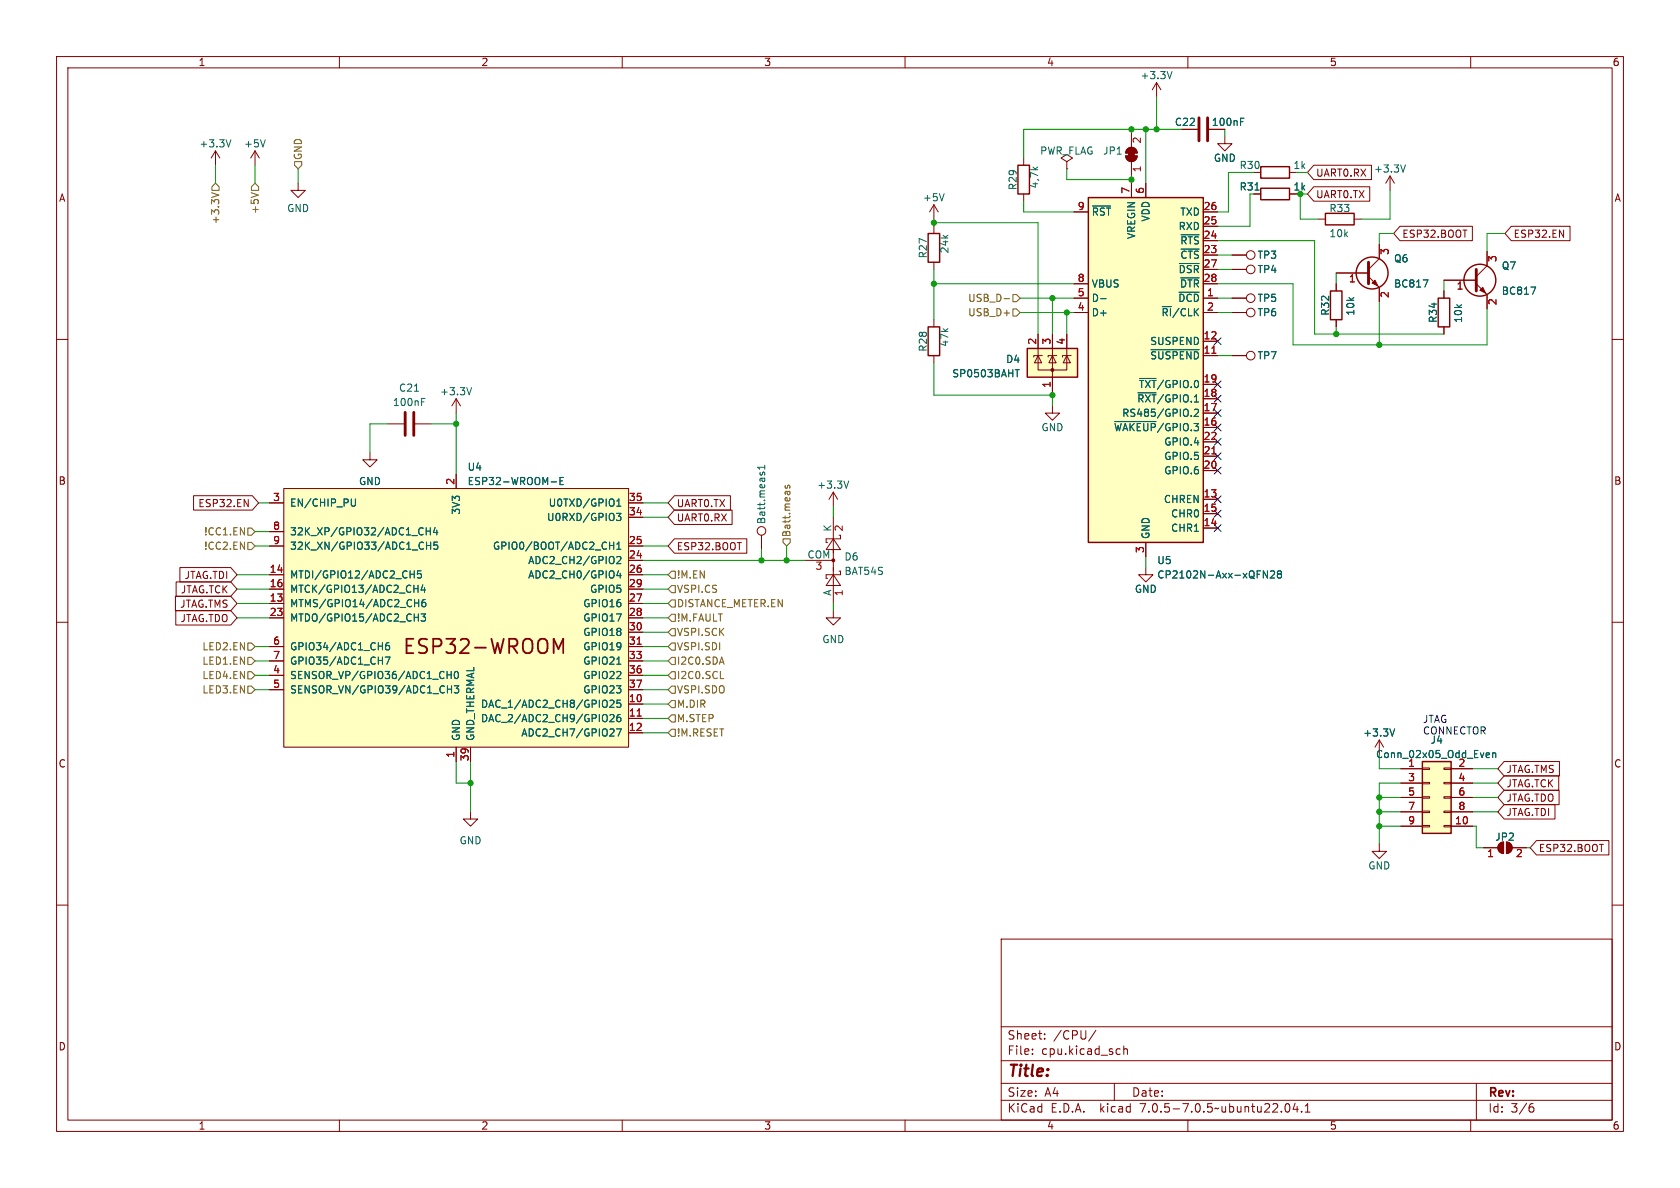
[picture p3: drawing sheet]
<svg xmlns="http://www.w3.org/2000/svg" width="297mm" height="210mm" viewBox="0 0 297 210" stroke-linecap="round" stroke-linejoin="round" font-family="sans-serif">
<g fill="none" stroke="#840000" stroke-width=".18">
<path d="M10 10h277v190h-277zM12 12h273v186h-273zM60 10v2M110 10v2M160 10v2M204.5 14.6l-.8 1.3M204.5 14.6v2.5M204.5 14.6l.7 1.3M210 10v2M260 10v2M38.1 26.7l-.8 1.2M38.1 26.7v2.5"/>
<path d="M38.1 26.7l.8 1.2M45.1 26.7l-.8 1.2M45.1 26.7v2.5M45.1 26.7l.7 1.2M52.7 32.4v1.3h1.3l-1.3 1.2-1.3-1.2h1.3M165.1 36.2v2.5M165.1 36.2l-.8 1.3M165.1 36.2l.8 1.3M181 27.9v1.3M181 34.3v1.3M188.6 28.6l1-.7-1-.6-1 .6 1 .7v1.2M188.6 29.8h.1"/>
<path d="M189.9 37.5h2.5M199 27.6h2a1.02 1.02 0 0 1-1 1 1.02 1.02 0 0 1-1-1zM199.3 26.3a1.02 1.02 0 0 1 1.1-.2 1.02 1.02 0 0 1 .6 1h-2zM200 23.5v2.5M200 28.6v2.5M200 32.4v2.5M202.6 32.4v2.5M208.9 22.9h2.8M212.7 37.5h2.6M216.5 24.1v1.3h1.3l-1.3 1.3-1.2-1.3h1.2M221.6 30.5h1.3M221.6 34.3h1.3"/>
<path d="M228 30.5h1.2M228 34.3h1.2M232.3 29.2h10.2v2.6h-10.2l-1.2-1.3zM232.3 33h9.9v2.6h-9.9l-1.2-1.3zM233 38.7h1.3M239.4 38.7h1.3M245.7 31.1l-.7 1.3M245.7 31.1v2.6M245.7 31.1l.8 1.3M10 60h2M165.1 40v1.3M165.1 46.4v1.2"/>
<path d="M165.1 56.5v1.3M183.5 59.1v3.8M186.1 59.1v10.1M188.6 59.1v3.8M189.9 52.7h2.5M189.9 55.2h2.5M189.9 50.2h2.5M212.7 52.7h2.6M212.7 55.2h2.6M212.7 45.1h2.6M212.7 42.5h2.6M212.7 40h2.6"/>
<path d="M212.7 47.6h2.6M212.7 50.2h2.6M217.8 52.7h2.5M217.8 55.2h2.5M217.8 45.1h2.5M217.8 47.6h2.5M236.2 48.3h5.7M236.2 50.2v1.2M236.2 56.5v1.3M241.9 48.9l1.9 1.9v2.5M243.8 43.2v2.5l-1.9 1.9M247.5 40h12.8v2.5h-12.8l-1.1-1.2z"/>
<path d="M255.3 51.4v1.3M255.3 57.8v1.3M255.3 49.5h5.7M261 50.2l1.9 1.9v2.5M262.9 44.5v2.5l-1.9 1.9M267.2 40h10.4v2.5h-10.4l-1.1-1.2zM285 60h2M68.6 74.9h2.8M73.4 74.9h2.8M80.6 70.5v2.5M80.6 70.5l-.7 1.3M80.6 70.5l.8 1.3"/>
<path d="M165.1 62.9v1.2M183.5 62.9v2.5h5.1v-2.5M183.5 62.9l.6 1.2h-1.2zM184.3 62.9h-1.5v.2M186.1 62.9l.6 1.2h-1.3zM186.1 71.8v1.2h1.2l-1.2 1.3-1.3-1.3h1.3M186.8 62.9h-1.5v.2M188.6 62.9l.6 1.2h-1.2zM189.4 62.9h-1.6v.2M212.7 62.9h2.6M212.7 60.3h2.6M212.7 75.6h2.6"/>
<path d="M212.7 73h2.6M212.7 70.5h2.6M212.7 67.9h2.6M212.7 78.1h2.6M217.8 62.9h2.5M34.2 87.6h10.4l1.1 1.3-1.1 1.3h-10.4zM47.6 96.5h2.6M47.6 88.9h2.6M47.6 94h2.6M50.2 86.4h60.9v45.7h-60.9zM65.4 80v1.3h1.3l-1.3 1.3-1.3-1.3h1.3M80.6 83.8v2.6"/>
<path d="M111.1 99.1h2.6M111.1 96.5h2.6M111.1 88.9h2.6M111.1 91.4h2.6M119.2 87.6h9.9v2.6h-9.9l-1.1-1.3zM119.2 95.2h12.8v2.6h-12.8l-1.1-1.3zM119.2 90.2h10.2v2.5h-10.2l-1.1-1.3zM134.6 94.6v2.6M142.2 99.1h5.1M147.3 95.3l1.3 1.9h-2.6zM147.3 87v2.5M147.3 91.4v15.3"/>
<path d="M147.3 87l-.7 1.3M147.3 87l.8 1.3M148.3 94.6h.3v.7h-2.6v.6h.3M202.6 95.9v2.5M212.7 88.3h2.6M212.7 93.3h2.6M212.7 90.8h2.6M212.7 83.2h2.6M212.7 80.6h2.6M10 110h2M31 105.4h9.8l1.1 1.3-1.1 1.3h-9.8zM31.1 107.9h9.7l1.1 1.3-1.1 1.3h-9.7z"/>
<path d="M31.1 102.9h9.7l1.1 1.2-1.1 1.3h-9.7zM31.8 100.3h9l1.1 1.3-1.1 1.3h-9zM47.6 101.6h2.6M47.6 106.7h2.6M47.6 104.1h2.6M47.6 109.2h2.6M47.6 114.3h2.6M47.6 116.8h2.6M47.6 119.4h2.6M111.1 101.6h2.6M111.1 106.7h2.6M111.1 104.1h2.6"/>
<path d="M111.1 109.2h2.6M111.1 111.8h2.6M111.1 114.3h2.6M111.1 116.8h2.6M111.1 119.4h2.6M147.3 101.6l1.3 1.9h-2.6zM147.3 108v1.2h1.3l-1.3 1.3-1.3-1.3h1.3M148.3 101h.3v.6h-2.6v.6h.3M202.6 100.3v1.3h1.2l-1.2 1.3-1.3-1.3h1.3M285 110h2M47.6 121.9h2.6M80.6 132.1v2.5"/>
<path d="M83.2 132.1v2.5M111.1 124.5h2.6M111.1 127h2.6M111.1 129.5h2.6M111.1 121.9h2.6M243.8 130.8v2.6M243.8 130.8l-.7 1.3M243.8 130.8l.8 1.3M247.6 135.9h3.9M247.6 138.4h3.9M251.5 138.3h1.2v.3h-1.2zM251.5 135.8h1.2v.2h-1.2z"/>
<path d="M255.3 138.3h1.2v.3h-1.2zM255.3 135.8h1.2v.2h-1.2zM256.5 135.9h3.8M256.5 138.4h3.8M265.9 137.2h9.7v2.5h-9.7l-1.1-1.3zM265.9 139.7h9.7v2.5h-9.7l-1.1-1.2zM265.9 134.6h9.8v2.6h-9.8l-1.1-1.3zM10 160h2M83.2 143.5v1.3h1.3l-1.3 1.3-1.3-1.3h1.3M243.8 149.2v1.3h1.3l-1.3 1.3-1.2-1.3h1.2M247.6 146.1h3.9M247.6 141h3.9"/>
<path d="M247.6 143.5h3.9M251.5 145.9h1.2v.3h-1.2zM251.5 143.4h1.2v.2h-1.2zM251.5 140.8h1.2v.3h-1.2zM255.3 145.9h1.2v.3h-1.2zM255.3 143.4h1.2v.2h-1.2zM255.3 140.8h1.2v.3h-1.2zM256.5 146.1h3.8M256.5 141h3.8M256.5 143.5h3.8M262.3 149.9h2.5M265.1 149.1l.7-.3v2.1a1.02 1.02 0 0 1-.9-.7 1.02 1.02 0 0 1 .2-1.1z"/>
<path d="M265.9 142.2h9v2.6h-9l-1.1-1.3zM266.3 148.8a1.02 1.02 0 0 1 1 1.1 1.02 1.02 0 0 1-1 1zM267.3 149.9h2.6M271.6 148.6h12.8v2.5h-12.8l-1.1-1.2zM285 160h2M177 166h108v32h-108zM60 198v2M110 198v2M160 198v2M177 194.5h108M177 191.5h108M177 187.5h108"/>
<path d="M177 181.5h108M182.5 186.3v.1M182.5 185.5v.1M184.7 183.6v.1M184.7 182.8v.1M193.7 182.1l-1.2 2M197 191.5v3M197.6 185.4l.4 .1M198 186.3l-.4 .1M198.7 185.5l.2-.1 .3 .1 .1 .9M198.7 184.9v1.5M210 198v2"/>
<path d="M226.5 196.5v.1M227.3 195.2l.2-.1a.81 .81 0 0 1 .6 .6 .81 .81 0 0 1-.3 .8l-.1 .1a.81 .81 0 0 1-.4-1.4zM229 195l-.4 1.1h.9M229.3 195.6v1M230.1 196.5v.1M230.7 196.6h.9M230.7 195.5l.5-.4v1.5M260 198v2M261 191.5v6.5M270.5 195.7h.4l.3 .3-.2 .5h-.5M271 195.1l-.5 .1"/>
<circle cx="221.1" cy="55.2" r=".76"/>
<circle cx="221.1" cy="47.6" r=".76"/>
<circle cx="221.1" cy="52.7" r=".76"/>
<circle cx="221.1" cy="45.1" r=".76"/>
<circle cx="221.1" cy="62.9" r=".76"/>
<circle cx="134.6" cy="93.9" r=".76"/>
</g>
<g fill="none" stroke="#840000" stroke-width=".25">
<path d="M180 29.2h2v5.1h-2zM192.4 34.9h20.3v61h-20.3zM222.9 29.5h5.1v2h-5.1zM222.9 33.3h5.1v2h-5.1zM234.3 37.7h5.1v2.1h-5.1zM164.1 41.3h2v5.1h-2zM164.1 57.8h2v5.1h-2zM235.2 51.4h2v5.1h-2zM254.3 52.7h2v5.1h-2zM181.6 61.6h8.9v5.1h-8.9zM251.5 134.6h5v12.7h-5z"/>
<circle cx="242.6" cy="48.3" r="2.82"/>
<circle cx="261.6" cy="49.5" r="2.82"/>
</g>
<path d="M212 20.8v4.1M213.5 20.8v4.1M241.9 46.4v3.8M261 47.6v3.8M71.6 72.9v4.1M73.2 72.9v4.1" fill="none" stroke="#840000" stroke-width=".51"/>
<g fill="none" stroke="#006464" stroke-width=".18">
<path d="M207.2 12.6l-.4 1.3M40.8 24.7l-.4 1.3M46.9 24.7l-.4 1.3M166.9 34.2l-.4 1.3M193.1 36.4h3.2M219.3 20.9h.6M248.5 29.2l-.5 1.2M194.6 52.8h1M208.4 51.7h3.6M208.5 46.6h3.5M208.7 49.1h3.3M208.8 44h3.2"/>
<path d="M208.8 41.5h3.2M251.6 49.5h.8l-.5 1.2M270.6 50.7h.9l-.6 1.3M74.5 70.4h.6M83.4 68.5l-.5 1.3M179.5 65.3h.7M197.1 74.5h7.3M201.2 69.4h3.2M201.5 66.9h2.9M203.5 61.8h8.5M211.1 72.5l.5-.2 .3 .4-.8 .9h.8M62.8 88.2v1.2l-.2 .1-.4-.1"/>
<path d="M75.4 93.3v1.3M75.4 93.9h.7M75.4 96.4h.7M75.4 95.8v1.3M76.1 93.3v1.3M76.1 95.8v1.3M76.9 93.2l-.3 .9h.8M77.2 93.7v.9M77.3 95.8h-.6v.6l.2-.1 .4 .1 .1 .2-.1 .4-.1 .1-.5-.1M97.4 85.2h1M99 85h.4M99.6 84.4h-.6v1.3h.6"/>
<path d="M107.8 96.4h.7M108.5 95.8v1.3M109 90.7h.8l-.5 .5 .4 .2v.5l-.2 .1h-.5M109 98.5l.5-.1 .3 .3-.8 .9h.8M109 97.1h.8M109 88.6l.4-.4v1.3M109 96.2l.4-.4v1.3M109 89.5h.8M134.8 83.5h.3M135.2 82.2v.8M135.2 82.6h-1.3l.4 .4M150 85l-.4 1.3"/>
<path d="M68.1 116.1h.8l-.5 1.3M68.8 113.6l-.4 .1a.85 .85 0 0 0 0 1.2l.4-.1 .1-.5-.3-.2-.3 .1-.1 .1M72.5 101.5h.7M73.2 104.1h.7M73.2 100.9v1.3M73.2 109.1h.8M73.3 106.6h.7M73.9 103.4v1.3M74 108.5v1.3M74 106v1.3M74.4 100.9h-.6v.6l.2-.1 .4 .1 .1 .1-.1 .5-.1 .1-.5-.1M74.4 108.5h.8l-.4 .5 .4 .1v.6l-.2 .1-.6-.1"/>
<path d="M74.7 103.4l-.3 .9h.8M75 103.9v.8M75.2 106l-.4 .1a.86 .86 0 0 0 0 1.2l.4-.2 .1-.4-.3-.2h-.3l-.1 .2M79 119.3h.8M79.8 118.7v1.3M80.4 118.8l.2-.1a.68 .68 0 0 1 .5 .6 .68 .68 0 0 1-.5 .7l-.2-.2-.1-.3zM109 117.4h.8M109.3 100.8l-.3 1h.8M109.6 101.3v.9M223.3 100.9l.8 1.3v-1.3M224.6 101l.5-.1 .2 .4-.8 .9h.8M226.1 101.5l-.3-.3 .3-.3h.2l.2 .3-.2 .3"/>
<path d="M226.1 101.5l-.3 .2 .1 .4 .2 .1 .3-.1 .1-.2v-.2l-.2-.2M226.1 101.5h.2M79.1 121.8h.7M79.8 121.2v1.3M80.3 121.2h.8l-.4 .5 .3 .1v.6l-.1 .1-.6-.1M107.8 123.9l.5-.1 .3 .3-.8 .9h.8M107.8 126.4l.5-.1 .3 .4-.8 .9h.8M109 128.8h.8l-.5 1.3M109.6 126.3l-.3 .1a.86 .86 0 0 0 0 1.2l.4-.1 .1-.5-.3-.2-.3 .1-.2 .1M109.7 123.8h-.6l-.1 .6 .2-.1h.4l.2 .2-.1 .4-.2 .1-.5-.1M246.6 128.8l-.5 1.3M262.9 133.1h.4v.3l-.6 .1"/>
<path d="M263.3 133.9h-.4M263.9 133.2l.2-.1h.3v.8M263.9 133.1v.8"/>
</g>
<g fill="#840000" stroke="#840000" stroke-width=".18">
<path d="M242.6 50l.5-.5 .5 1z"/>
<path d="M261.6 51.3l.5-.5 .5 1z"/>
<path d="M199.5 26.8h1v1h-1z"/>
<path d="M199 27.6h2a1.02 1.02 0 0 1-1 1 1.02 1.02 0 0 1-1-1z"/>
<path d="M199.3 26.3a1.02 1.02 0 0 1 1.1-.2 1.02 1.02 0 0 1 .6 1h-2z"/>
<path d="M265.1 149.1l.7-.3v2.1a1.02 1.02 0 0 1-.9-.7 1.02 1.02 0 0 1 .2-1.1z"/>
<path d="M266.3 148.8a1.02 1.02 0 0 1 1 1.1 1.02 1.02 0 0 1-1 1z"/>
<circle cx="147.3" cy="99.1" r=".25"/>
<circle cx="186.1" cy="65.4" r=".25"/>
</g>
<g fill="#ffffc2" stroke="#ffffc2" stroke-width=".18">
<path d="M192.4 34.9h20.3v61h-20.3z"/>
<path d="M181.6 61.6h8.9v5.1h-8.9z"/>
<path d="M251.5 134.6h5v12.7h-5z"/>
<path d="M50.2 86.4h60.9v45.7h-60.9z"/>
</g>
<path d="M214.2 62.4h.8M214.2 80.2h.8M112.6 113.9h.8M112.6 126.6h.8" fill="none" stroke="#a90000" stroke-width=".18"/>
<g fill="none" stroke="#840000" stroke-width=".32">
<path d="M71.9 114.1h.8M73.1 112.9h-1.2v2.6h1.2M75.5 113l-1-.1a.62 .62 0 0 0-.5 .6 .62 .62 0 0 0 .5 .6 .93 .93 0 0 1 1 .6 .65 .65 0 0 1-.5 .8l-.9-.2M76.6 114.2h1a.69 .69 0 0 0 .5-.6 .69 .69 0 0 0-.5-.7h-1v2.6M78.9 112.9h1.6l-.9 1a.69 .69 0 0 1 .9 .5v.6l-.3 .3-.2 .2h-.7l-.4-.3M81.4 113.2l.4-.3h.6a.69 .69 0 0 1 .4 1.1l-1.5 1.5h1.6M84 114.5h1.9M86.9 112.9l.6 2.6 .5-1.9 .4 1.9 .7-2.6M90 114.2h1a.69 .69 0 0 0 .5-.6 .69 .69 0 0 0-.5-.7h-1v2.6M90.6 114.2l.9 1.3M92.6 113.3a.85 .85 0 0 1 .9-.4 .85 .85 0 0 1 .6 .9v.8a.85 .85 0 0 1-.8 .9 .85 .85 0 0 1-.9-.9zM95.2 113.3a.85 .85 0 0 1 1-.4 .85 .85 0 0 1 .6 .9v.8a.85 .85 0 0 1-.9 .9 .85 .85 0 0 1-.8-.9z"/>
<path d="M97.9 115.5v-2.6l.8 1.8 .9-1.8v2.6"/>
</g>
<g fill="none" stroke="#725600" stroke-width=".18">
<path d="M37.4 34.1l1.3 .4M38.1 32.4l.6 .6v.7h-1.2v-.7zM44.4 33l.7-.6 .6 .6v.7h-1.3zM52.1 28.6h1.2v.6l-.6 .6-.6-.6zM177.5 52.8h1M179.1 54.6h.6l.6 .6-.6 .7h-.6zM179.1 52.1h.6l.6 .6-.6 .6h-.6zM43.8 95.9h.6l.7 .6-.7 .7h-.6zM43.8 93.3h.6l.7 .7-.7 .6h-.6zM138.4 95.3h1.3v.6l-.6 .6-.7-.6zM138.9 85.8l-.1 .3 .2 .2h.2l.1-.5h.3v.5M43.8 116.2h.6l.7 .6-.7 .7h-.6z"/>
<path d="M43.8 118.7h.6l.7 .7-.7 .6h-.6zM43.8 113.7h.6l.7 .6-.7 .6h-.6zM118.1 116.8l.6-.6h.7v1.3h-.7zM118.1 106.7l.6-.7h.7v1.3h-.7zM118.7 103.5h.7v1.3h-.7l-.6-.7zM118.7 101h.7v1.2h-.7l-.6-.6zM118.7 108.6h.7v1.3h-.7l-.6-.7zM118.7 113.7h.7v1.2h-.7l-.6-.6zM118.7 111.1h.7v1.3h-.7l-.6-.6zM118.7 118.7h.7v1.3h-.7l-.6-.6zM127.4 120h.6M43.8 121.3h.6l.7 .6-.7 .7h-.6z"/>
<path d="M118.1 129.5l.6-.6h.7v1.3h-.7zM118.1 124.5l.6-.7h.7v1.3h-.7zM118.7 126.4h.7v1.2h-.7l-.6-.6zM118.7 121.3h.7v1.3h-.7l-.6-.7z"/>
</g>
<g fill="none" stroke="#009600" stroke-width=".18">
<path d="M204.5 17.1v5.8M38.1 29.2v3.2M45.1 29.2v3.2M52.7 29.8v2.6M165.1 39.4h18.4v19.7M165.1 38.7v1.3M181 35.6v1.9h8.9M188.6 29.8v2h11.4M200 22.9v.6M200 31.1v1.3M202.6 22.9v9.5M208.9 22.9h-27.9v5"/>
<path d="M216.5 22.9v1.2M221 34.3v5.7h-5.7M221.6 30.5h-4.4v7h-1.9M229.2 30.5h1.9M231.1 34.3h-1.2v4.4h3.1M245.7 33.7v5h-5M165.1 50.2h24.8M165.1 47.6v8.9M180.3 52.7h9.6M180.3 55.2h9.6M186.1 52.7v6.4M188.6 55.2v3.9"/>
<path d="M215.3 50.2h13.3v10.8h34.3v-6.4M215.3 47.6h2.5M215.3 42.5h17.1v16.6h22.9M215.3 45.1h2.5M215.3 52.7h2.5M215.3 55.2h2.5M236.2 48.3v1.9M236.2 57.8v1.3M243.8 53.3v7.7M246.4 41.3h-2.6v1.9M255.3 49.5v1.9M266.1 41.3h-3.2v3.2"/>
<path d="M68.6 74.9h-3.2v5.1M76.2 74.9h4.4M80.6 73v10.8M165.1 64.1v5.8h21M186.1 69.2v2.6M215.3 62.9h2.5M45.1 96.5h2.5M45.1 94h2.5M45.7 88.9h1.9M113.7 99.1h28.5M113.7 88.9h4.4M113.7 96.5h4.4"/>
<path d="M113.7 91.4h4.4M134.6 97.2v1.9M139.1 96.5v2.6M147.3 89.5v1.9M202.6 98.4v1.9M41.9 106.7h5.7M41.9 104.1h5.7M41.9 109.2h5.7M41.9 101.6h5.7M45.1 114.3h2.5M45.1 116.8h2.5M45.1 119.4h2.5"/>
<path d="M113.7 106.7h4.4M113.7 104.1h4.4M113.7 114.3h4.4M113.7 116.8h4.4M113.7 111.8h4.4M113.7 109.2h4.4M113.7 101.6h4.4M113.7 119.4h4.4M147.3 106.7v1.3M45.1 121.9h2.5M80.6 134.6v3.8h2.6M83.2 134.6v8.9"/>
<path d="M113.7 121.9h4.4M113.7 124.5h4.4M113.7 127h4.4M113.7 129.5h4.4M243.8 133.4v2.5h3.8M247.6 138.4h-3.8v10.8M260.3 138.4h4.5M260.3 135.9h4.5M243.8 141h3.8M243.8 146.1h3.8M243.8 143.5h3.8M260.3 141h4.5"/>
<path d="M260.3 146.1h.7v3.8h1.3M260.3 143.5h4.5M269.9 149.9h.6"/>
</g>
<g fill="none" stroke="#000084" stroke-width=".18">
<path d="M214.7 59.7l1.2 1.2M215.9 59.7l-1.2 1.2M214.7 72.4l1.2 1.2M214.7 77.5l1.2 1.2M214.7 75l1.2 1.2M214.7 67.3l1.2 1.3M214.7 69.9l1.2 1.2M215.9 72.4l-1.2 1.2M215.9 77.5l-1.2 1.2M215.9 75l-1.2 1.2M215.9 67.3l-1.2 1.3M215.9 69.9l-1.2 1.2"/>
<path d="M214.7 80l1.2 1.3M214.7 87.7l1.2 1.2M214.7 92.7l1.2 1.3M214.7 82.6l1.2 1.2M214.7 90.2l1.2 1.2M215.9 80l-1.2 1.3M215.9 87.7l-1.2 1.2M215.9 92.7l-1.2 1.3M215.9 82.6l-1.2 1.2M215.9 90.2l-1.2 1.2"/>
</g>
<g fill="#009600" stroke="#009600" stroke-width=".18">
<circle cx="200" cy="22.9" r=".46"/>
<circle cx="200" cy="31.8" r=".46"/>
<circle cx="229.9" cy="34.3" r=".46"/>
<circle cx="202.6" cy="22.9" r=".46"/>
<circle cx="204.5" cy="22.9" r=".46"/>
<circle cx="134.6" cy="99.1" r=".46"/>
<circle cx="139.1" cy="99.1" r=".46"/>
<circle cx="243.8" cy="146.1" r=".46"/>
<circle cx="243.8" cy="143.5" r=".46"/>
<circle cx="243.8" cy="141" r=".46"/>
<circle cx="186.1" cy="69.9" r=".46"/>
<circle cx="165.1" cy="39.4" r=".46"/>
<circle cx="165.1" cy="50.2" r=".46"/>
<circle cx="186.1" cy="52.7" r=".46"/>
<circle cx="188.6" cy="55.2" r=".46"/>
<circle cx="236.2" cy="59.1" r=".46"/>
<circle cx="243.8" cy="61" r=".46"/>
<circle cx="83.2" cy="138.4" r=".46"/>
<circle cx="80.6" cy="74.9" r=".46"/>
</g>
<text font-size="2.8" fill="#840000" x="178" y="190.8">Title:</text>
<g font-size="2.1" fill="#840000">
<text x="178" y="183.9">Sheet:</text>
<text x="186.2" y="183.9">/CPU/</text>
<text x="178" y="186.6">File:</text>
<text x="184" y="186.6">cpu.kicad_sch</text>
<text x="178" y="196.8">KiCad</text>
<text x="178" y="194">Size:</text>
<text x="184.6" y="194">A4</text>
<text x="185.7" y="196.8">E.D.A.</text>
<text x="194.4" y="196.8">kicad</text>
<text x="200" y="194">Date:</text>
<text x="201.5" y="196.8">7.0.5-7.0.5~ubuntu22.04.1</text>
<text x="263" y="194.2">Rev:</text>
<text x="263" y="196.8">Id:</text>
<text x="267" y="196.8">3/6</text>
</g>
<g font-size="1.8" fill="#840000">
<text x="35" y="11.8">1</text>
<text x="85" y="11.8">2</text>
<text x="135" y="11.8">3</text>
<text x="185" y="11.8">4</text>
<text x="235" y="11.8">5</text>
<text x="285" y="11.8">6</text>
<text x="214.2" y="22.4">100nF</text>
<text x="10.4" y="35.8">A</text>
<text x="232.6" y="31.4">UART0.RX</text>
<text x="232.6" y="35.2">UART0.TX</text>
<text x="285.4" y="35.8">A</text>
<text x="247.8" y="42.2">ESP32.BOOT</text>
<text x="267.5" y="42.2">ESP32.EN</text>
<text x="10.3" y="85.8">B</text>
<text x="35" y="89.8">ESP32.EN</text>
<text x="119.5" y="89.8">UART0.TX</text>
<text x="285.3" y="85.8">B</text>
<text x="119.5" y="92.4">UART0.RX</text>
<text x="119.5" y="97.4">ESP32.BOOT</text>
<text x="31.8" y="107.6">JTAG.TMS</text>
<text x="31.9" y="105.1">JTAG.TCK</text>
<text x="32.6" y="102.5">JTAG.TDI</text>
<text x="31.9" y="110.1">JTAG.TDO</text>
<text x="10.3" y="135.8">C</text>
<text x="266.2" y="136.8">JTAG.TMS</text>
<text x="285.3" y="135.8">C</text>
<text x="266.2" y="139.3">JTAG.TCK</text>
<text x="266.2" y="141.9">JTAG.TDO</text>
<text x="266.2" y="144.4">JTAG.TDI</text>
<text x="271.9" y="150.8">ESP32.BOOT</text>
<text x="10.3" y="185.8">D</text>
<text x="285.3" y="185.8">D</text>
<text x="35" y="199.8">1</text>
<text x="85" y="199.8">2</text>
<text x="135" y="199.8">3</text>
<text x="185" y="199.8">4</text>
<text x="235" y="199.8">5</text>
<text x="285" y="199.8">6</text>
</g>
<g font-size="1.8" fill="#006464">
<text x="201.6" y="14.2">+3.3V</text>
<text x="207.6" y="22.4">C22</text>
<text x="35.2" y="26.2">+3.3V</text>
<text x="43.1" y="26.2">+5V</text>
<text x="183.8" y="27.5">PWR_FLAG</text>
<text x="195" y="27.5">JP1</text>
<text x="214.5" y="28.8">GND</text>
<text x="163.1" y="35.8">+5V</text>
<text x="179.9" y="33.7" transform="rotate(-90 179.9 33.7)">R29</text>
<text x="183.7" y="33.4" transform="rotate(-90 183.7 33.4)">4,7k</text>
<text x="219.1" y="30">R30</text>
<text x="219.1" y="33.8">R31</text>
<text x="228.6" y="30">1k</text>
<text x="228.6" y="33.8">1k</text>
<text x="242.8" y="30.7">+3.3V</text>
<text x="50.7" y="37.7">GND</text>
<text x="192.9" y="38.3">~{RST}</text>
<text x="203.4" y="39.2" transform="rotate(-90 203.4 39.2)">VDD</text>
<text x="208.3" y="40.8">RXD</text>
<text x="208.6" y="38.3">TXD</text>
<text x="235" y="37.7">R33</text>
<text x="164" y="45.7" transform="rotate(-90 164 45.7)">R27</text>
<text x="167.8" y="44.9" transform="rotate(-90 167.8 44.9)">24k</text>
<text x="200.9" y="42.3" transform="rotate(-90 200.9 42.3)">VREGIN</text>
<text x="208.6" y="45.9">~{CTS}</text>
<text x="208.6" y="43.4">~{RTS}</text>
<text x="222.3" y="45.9">TP3</text>
<text x="235" y="42.1">10k</text>
<text x="246.4" y="46.5">Q6</text>
<text x="265.4" y="47.8">Q7</text>
<text x="192.9" y="53.5">D-</text>
<text x="192.9" y="51">VBUS</text>
<text x="208.3" y="53.5">~{DCD}</text>
<text x="208.3" y="48.5">~{DSR}</text>
<text x="208.6" y="51">~{DTR}</text>
<text x="222.3" y="48.5">TP4</text>
<text x="222.3" y="53.5">TP5</text>
<text x="246.4" y="51">BC817</text>
<text x="265.4" y="52.3">BC817</text>
<text x="192.9" y="56.1">D+</text>
<text x="205.3" y="56.1">~{RI}/CLK</text>
<text x="222.3" y="56.1">TP6</text>
<text x="235.1" y="55.9" transform="rotate(-90 235.1 55.9)">R32</text>
<text x="239.6" y="55.9" transform="rotate(-90 239.6 55.9)">10k</text>
<text x="254.2" y="57.1" transform="rotate(-90 254.2 57.1)">R34</text>
<text x="258.6" y="57.1" transform="rotate(-90 258.6 57.1)">10k</text>
<text x="164" y="62.2" transform="rotate(-90 164 62.2)">R28</text>
<text x="167.8" y="61.4" transform="rotate(-90 167.8 61.4)">47k</text>
<text x="177.8" y="64.3">D4</text>
<text x="203.3" y="63.7">~{SUSPEND}</text>
<text x="203.3" y="61.2">SUSPEND</text>
<text x="222.3" y="63.7">TP7</text>
<text x="69.4" y="71.9">100nF</text>
<text x="70.5" y="69.4">C21</text>
<text x="77.7" y="70">+3.3V</text>
<text x="168.3" y="66.9">SP0503BAHT</text>
<text x="201" y="71.3">~{RXT}/GPIO.1</text>
<text x="201.3" y="68.8">~{TXT}/GPIO.0</text>
<text x="184.1" y="76.4">GND</text>
<text x="196.9" y="76.4">~{WAKEUP}/GPIO.3</text>
<text x="198.4" y="73.9">RS485/GPIO.2</text>
<text x="82.6" y="83.4">U4</text>
<text x="205.8" y="81.5">GPIO.5</text>
<text x="205.8" y="78.9">GPIO.4</text>
<text x="51.2" y="89.7">EN/CHIP_PU</text>
<text x="63.4" y="85.9">GND</text>
<text x="82.6" y="85.9">ESP32-WROOM-E</text>
<text x="97" y="89.7">U0TXD/GPIO1</text>
<text x="144.4" y="86.6">+3.3V</text>
<text x="205.7" y="89.1">CHREN</text>
<text x="205.8" y="84">GPIO.6</text>
<text x="51.2" y="94.8">32K_XP/GPIO32/ADC1_CH4</text>
<text x="81.5" y="91" transform="rotate(-90 81.5 91)">3V3</text>
<text x="96.7" y="92.3">U0RXD/GPIO3</text>
<text x="135.4" y="92.7" transform="rotate(-90 135.4 92.7)">Batt.meas1</text>
<text x="147.1" y="94" transform="rotate(-90 147.1 94)">K</text>
<text x="203.4" y="95.4" transform="rotate(-90 203.4 95.4)">GND</text>
<text x="207" y="94.2">CHR1</text>
<text x="207" y="91.6">CHR0</text>
<text x="51.2" y="97.3">32K_XN/GPIO33/ADC1_CH5</text>
<text x="87.1" y="97.3">GPIO0/BOOT/ADC2_CH1</text>
<text x="93.4" y="99.9">ADC2_CH2/GPIO2</text>
<text x="142.7" y="98.8">COM</text>
<text x="149.2" y="99.3">D6</text>
<text x="149.2" y="101.8">BAT54S</text>
<text x="204.5" y="99.9">U5</text>
<text x="51.2" y="107.5">MTMS/GPIO14/ADC2_CH6</text>
<text x="51.2" y="102.4">MTDI/GPIO12/ADC2_CH5</text>
<text x="51.2" y="105">MTCK/GPIO13/ADC2_CH4</text>
<text x="93.4" y="102.4">ADC2_CH0/GPIO4</text>
<text x="103.1" y="107.5">GPIO16</text>
<text x="104.3" y="105">GPIO5</text>
<text x="147.1" y="105.4" transform="rotate(-90 147.1 105.4)">A</text>
<text x="200.6" y="105">GND</text>
<text x="204.5" y="102.4">CP2102N-Axx-xQFN28</text>
<text x="51.2" y="110">MTDO/GPIO15/ADC2_CH3</text>
<text x="103.1" y="110">GPIO17</text>
<text x="103.1" y="112.6">GPIO18</text>
<text x="145.3" y="113.9">GND</text>
<text x="51.2" y="115.1">GPIO34/ADC1_CH6</text>
<text x="51.2" y="117.7">GPIO35/ADC1_CH7</text>
<text x="103.1" y="115.1">GPIO19</text>
<text x="103.1" y="117.7">GPIO21</text>
<text x="51.2" y="120.2">SENSOR_VP/GPIO36/ADC1_CH0</text>
<text x="51.2" y="122.7">SENSOR_VN/GPIO39/ADC1_CH3</text>
<text x="85" y="125.3">DAC_1/ADC2_CH8/GPIO25</text>
<text x="103.1" y="120.2">GPIO22</text>
<text x="103.1" y="122.7">GPIO23</text>
<text x="81.5" y="131.1" transform="rotate(-90 81.5 131.1)">GND</text>
<text x="84" y="131.1" transform="rotate(-90 84 131.1)">GND_THERMAL</text>
<text x="85" y="127.8">DAC_2/ADC2_CH9/GPIO26</text>
<text x="92.1" y="130.4">ADC2_CH7/GPIO27</text>
<text x="240.9" y="130.4">+3.3V</text>
<text x="252.8" y="131.6">J4</text>
<text x="243.2" y="134.2">Conn_02x05_Odd_Even</text>
<text x="81.2" y="149.4">GND</text>
<text x="264.3" y="148.8">JP2</text>
<text x="241.8" y="153.9">GND</text>
</g>
<g font-size="1.8" fill="#725600">
<text x="53.5" y="28.4" transform="rotate(-90 53.5 28.4)">GND</text>
<text x="38.9" y="39.7" transform="rotate(-90 38.9 39.7)">+3.3V</text>
<text x="45.9" y="37.8" transform="rotate(-90 45.9 37.8)">+5V</text>
<text x="171.1" y="53.5">USB_D-</text>
<text x="171.1" y="56.1">USB_D+</text>
<text x="36.1" y="94.8">!CC1.EN</text>
<text x="139.9" y="95.1" transform="rotate(-90 139.9 95.1)">Batt.meas</text>
<text x="36.1" y="97.3">!CC2.EN</text>
<text x="119.6" y="105">VSPI.CS</text>
<text x="119.6" y="102.4">!M.EN</text>
<text x="119.6" y="107.5">DISTANCE_METER.EN</text>
<text x="119.6" y="110">!M.FAULT</text>
<text x="119.6" y="112.6">VSPI.SCK</text>
<text x="35.8" y="117.7">LED1.EN</text>
<text x="35.8" y="115.1">LED2.EN</text>
<text x="119.6" y="117.7">I2C0.SDA</text>
<text x="119.6" y="115.1">VSPI.SDI</text>
<text x="35.8" y="122.7">LED3.EN</text>
<text x="35.8" y="120.2">LED4.EN</text>
<text x="119.6" y="122.7">VSPI.SDO</text>
<text x="119.6" y="125.3">M.DIR</text>
<text x="119.6" y="120.2">I2C0.SCL</text>
<text x="119.6" y="130.4">!M.RESET</text>
<text x="119.6" y="127.8">M.STEP</text>
</g>
<g font-size="1.8" fill="#a90000">
<text x="201.9" y="25.4" transform="rotate(-90 201.9 25.4)">2</text>
<text x="199.8" y="34.3" transform="rotate(-90 199.8 34.3)">7</text>
<text x="201.9" y="30.5" transform="rotate(-90 201.9 30.5)">1</text>
<text x="202.3" y="34.3" transform="rotate(-90 202.3 34.3)">6</text>
<text x="190.5" y="37.2">9</text>
<text x="212.7" y="39.8">25</text>
<text x="212.7" y="37.2">26</text>
<text x="212.7" y="44.8">23</text>
<text x="212.7" y="42.3">24</text>
<text x="212.7" y="47.4">27</text>
<text x="245.7" y="45.1" transform="rotate(-90 245.7 45.1)">3</text>
<text x="264.8" y="46.4" transform="rotate(-90 264.8 46.4)">3</text>
<text x="190.5" y="52.5">5</text>
<text x="190.5" y="49.9">8</text>
<text x="212.7" y="49.9">28</text>
<text x="213.3" y="52.5">1</text>
<text x="238.4" y="50.2">1</text>
<text x="245.7" y="52.7" transform="rotate(-90 245.7 52.7)">2</text>
<text x="257.5" y="51.4">1</text>
<text x="190.5" y="55">4</text>
<text x="213.3" y="55">2</text>
<text x="264.8" y="54" transform="rotate(-90 264.8 54)">2</text>
<text x="183.3" y="61" transform="rotate(-90 183.3 61)">2</text>
<text x="185.8" y="61" transform="rotate(-90 185.8 61)">3</text>
<text x="188.3" y="61" transform="rotate(-90 188.3 61)">4</text>
<text x="212.7" y="62.6">11</text>
<text x="212.7" y="60.1">12</text>
<text x="185.8" y="68.6" transform="rotate(-90 185.8 68.6)">1</text>
<text x="212.7" y="70.2">18</text>
<text x="212.7" y="67.7">19</text>
<text x="212.7" y="75.3">16</text>
<text x="212.7" y="72.8">17</text>
<text x="212.7" y="77.9">22</text>
<text x="212.7" y="82.9">20</text>
<text x="212.7" y="80.4">21</text>
<text x="48.2" y="88.6">3</text>
<text x="80.4" y="85.8" transform="rotate(-90 80.4 85.8)">2</text>
<text x="111.1" y="88.6">35</text>
<text x="212.7" y="88">13</text>
<text x="48.2" y="93.7">8</text>
<text x="111.1" y="91.2">34</text>
<text x="149.2" y="94" transform="rotate(-90 149.2 94)">2</text>
<text x="212.7" y="93.1">14</text>
<text x="212.7" y="90.6">15</text>
<text x="47.6" y="101.3">14</text>
<text x="48.2" y="96.3">9</text>
<text x="111.1" y="98.8">24</text>
<text x="111.1" y="96.3">25</text>
<text x="111.1" y="101.3">26</text>
<text x="144.1" y="101">3</text>
<text x="202.3" y="97.8" transform="rotate(-90 202.3 97.8)">3</text>
<text x="47.6" y="106.4">13</text>
<text x="47.6" y="103.9">16</text>
<text x="111.1" y="106.4">27</text>
<text x="111.1" y="103.9">29</text>
<text x="149.2" y="105.4" transform="rotate(-90 149.2 105.4)">1</text>
<text x="47.6" y="109">23</text>
<text x="111.1" y="109">28</text>
<text x="111.1" y="111.5">30</text>
<text x="48.2" y="119.1">4</text>
<text x="48.2" y="114">6</text>
<text x="48.2" y="116.6">7</text>
<text x="111.1" y="114">31</text>
<text x="111.1" y="116.6">33</text>
<text x="111.1" y="119.1">36</text>
<text x="48.2" y="121.7">5</text>
<text x="111.1" y="124.2">10</text>
<text x="111.1" y="121.7">37</text>
<text x="111.1" y="126.7">11</text>
<text x="111.1" y="129.3">12</text>
<text x="80.4" y="134" transform="rotate(-90 80.4 134)">1</text>
<text x="82.9" y="134.6" transform="rotate(-90 82.9 134.6)">39</text>
<text x="248.9" y="135.6">1</text>
<text x="257.8" y="135.6">2</text>
<text x="248.9" y="138.2">3</text>
<text x="248.9" y="140.7">5</text>
<text x="248.9" y="143.3">7</text>
<text x="257.8" y="138.2">4</text>
<text x="257.8" y="140.7">6</text>
<text x="257.8" y="143.3">8</text>
<text x="248.9" y="145.8">9</text>
<text x="257.2" y="145.8">10</text>
<text x="262.9" y="151.8">1</text>
<text x="267.9" y="151.8">2</text>
</g>
<g font-size="1.8" fill="#0000c2">
<text x="251.5" y="127.9">JTAG</text>
<text x="251.5" y="129.9">CONNECTOR</text>
</g>
</svg>
